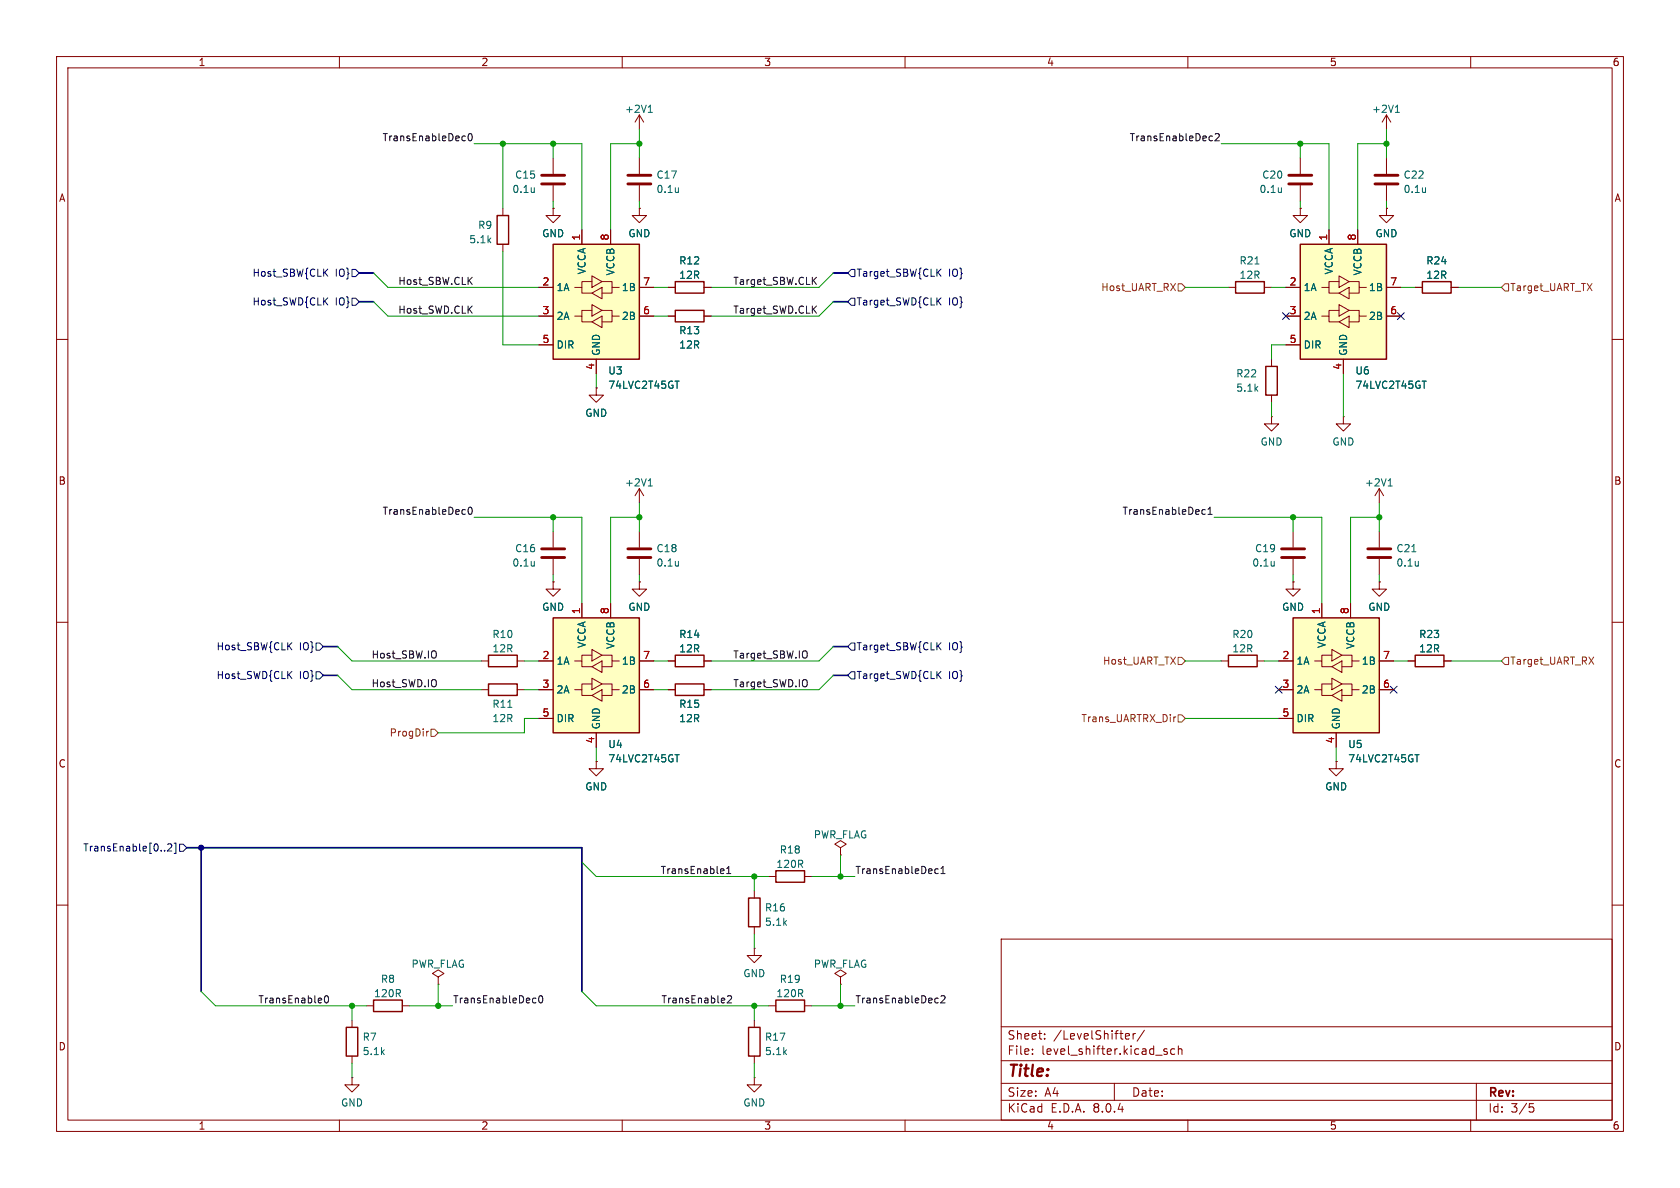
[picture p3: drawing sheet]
<svg xmlns="http://www.w3.org/2000/svg" width="297mm" height="210mm" viewBox="0 0 297 210" stroke-linecap="round" stroke-linejoin="round" font-family="sans-serif">
<g fill="none" stroke="#840000" stroke-width=".18">
<path d="M10 10h277v190h-277zM12 12h273v186h-273zM60 10v2M110 10v2M160 10v2M210 10v2M260 10v2M88.9 36.8v1.3M113 36.8v1.3h1.3l-1.3 1.3-1.2-1.3h1.2M113 36.8h.1M113 20.3l-.7 1.3M113 20.3v2.6"/>
<path d="M113 27.9v2.8M113 32.8v2.8M113 20.3l.8 1.3M229.9 27.9v2.8M229.9 32.8v2.8M245.1 20.3l-.8 1.3M245.1 20.3v2.6M245.1 20.3l.8 1.3M10 60h2M88.9 43.2v1.3M118.1 55.9h1.3M124.5 55.9h1.2"/>
<path d="M285 60h2M97.8 94v2.8M97.8 98.8v2.8M113 94v2.8M113 98.8v2.8M228.6 94v2.8M228.6 98.8v2.8M243.8 94v2.8M243.8 98.8v2.8M10 110h2M85.1 116.8h1.3M91.4 116.8h1.3"/>
<path d="M97.8 102.9v1.2h1.3l-1.3 1.3-1.3-1.3h1.3M97.8 102.9h.1M113 102.9v1.2h1.3l-1.3 1.3-1.2-1.3h1.2M113 102.9h.1M215.9 116.8h1.3M222.2 116.8h1.3M228.6 102.9v1.2h1.3l-1.3 1.3-1.3-1.3h1.3M228.6 102.9h.1M243.8 102.9v1.2h1.3l-1.3 1.3-1.2-1.3h1.2M243.8 102.9h.1M285 110h2M85.1 121.9h1.3"/>
<path d="M91.4 121.9h1.3M10 160h2M148.6 149.9l1-.7-1-.6-1 .6 1 .7v1.2M148.6 151.1h.1M285 160h2M177 166h108v32h-108zM60 198v2M110 198v2M160 198v2M177 194.5h108M177 191.5h108M177 187.5h108"/>
<path d="M177 181.5h108M182.5 186.3v.1M182.5 185.5v.1M184.7 183.6v.1M184.7 182.8v.1M197 191.5v3M199.2 182.7l.4 .1 .1 .3-.7 .1M199.6 183.6l-.4 .1M200.3 182.7v1M200.7 182.7l-.2 .1-.2 .2M202.3 182.1l-1.3 2M206.3 185.5l-.3-.1-.3 .2 .1 .2 .5 .2v.3h-.6"/>
<path d="M207.7 185.5l-.5-.1-.2 .3v.4l.1 .2h.6M208.3 185.5l.2-.1 .4 .1 .1 .9M208.3 184.9v1.5M210 198v2M260 198v2M261 191.5v6.5M270.4 195.1h.7M270.5 195.7h.4l.3 .3-.2 .5-.5 .1"/>
</g>
<path d="M87.9 38.1h2v5.1h-2zM119.4 54.9h5.1v2h-5.1zM86.4 115.8h5v2.1h-5zM217.2 115.8h5v2.1h-5zM86.4 120.9h5v2h-5z" fill="none" stroke="#840000" stroke-width=".25"/>
<path d="M111 31h4.1M111 32.5h4.1M227.8 31h4.1M227.8 32.5h4.1M95.8 98.6h4M95.8 97h4M111 98.6h4.1M111 97h4.1M226.6 98.6h4M226.6 97h4M241.8 98.6h4.1M241.8 97h4.1" fill="none" stroke="#840000" stroke-width=".51"/>
<g fill="none" stroke="#006464" stroke-width=".18">
<path d="M114.6 19.9h.7M114.7 18.9l.3-.3v1.3M246.7 19.9h.7M246.8 18.9l.2-.3v1.3M119.9 33.2v.8M119.9 33.9v.1M226.5 33.2v.8M226.5 33.9v.1M94.5 99.2v.9M94.5 100h-.1M119.9 99.2v.9M119.9 100h.1"/>
<path d="M225.3 99.2v.9M225.3 100h-.1M249.6 97.5h.7M250.7 99.2v.9M250.7 100h.1M89.8 125h.7"/>
</g>
<path d="M97.8 43.2h15.2v20.3h-15.2z" fill="#ffffc2"/>
<path d="M97.8 43.2h15.2v20.3h-15.2z" fill="none" stroke="#840000" stroke-width=".25"/>
<g fill="none" stroke="#840000" stroke-width=".18">
<path d="M95.2 50.8h2.6M95.2 55.9h2.6M101.6 55.9h1.3v1h1.7M101.6 50.8h1.3v1h1.7M102.9 40.6v2.6M104.6 54.9h-1.7v1M104.6 49.8h-1.7v1M104.6 53.8l1.8 1.1-1.8 1zM104.6 48.8l1.8 1-1.8 1zM104.6 56.9l1.8-1v2zM104.6 51.8l1.8-1v2zM106.4 54.9h1.8v1h1.3"/>
<path d="M106.4 49.8h1.8v1h1.3M107.9 40.6v2.6M108.2 55.9v1h-1.8M108.2 50.8v1h-1.8M113 50.8h2.6M113 55.9h2.6M95.2 61h2.6M105.4 63.5v2.5"/>
</g>
<path d="M119.3 67.4h.8" fill="none" stroke="#006464" stroke-width=".18"/>
<path d="M228.6 109.2h15.2v20.3h-15.2z" fill="#ffffc2"/>
<path d="M119.4 115.8h5.1v2.1h-5.1zM228.6 109.2h15.2v20.3h-15.2zM119.4 120.9h5.1v2h-5.1z" fill="none" stroke="#840000" stroke-width=".25"/>
<g fill="none" stroke="#840000" stroke-width=".18">
<path d="M118.1 116.8h1.3M124.5 116.8h1.2M226.1 116.8h2.5M232.4 116.8h1.3v1.1h1.8M233.7 106.7v2.5M235.5 115.8h-1.8v1M235.5 119.9l1.7 1-1.7 1zM235.5 114.8l1.7 1-1.7 1zM235.5 117.9l1.7-1.1v2.1zM237.2 115.8h1.8v1h1.3M238.8 106.7v2.5M239 116.8v1.1h-1.8"/>
<path d="M243.8 116.8h2.6M118.1 121.9h1.3M124.5 121.9h1.2M226.1 121.9h2.5M226.1 127h2.5M232.4 121.9h1.3v1h1.8M235.5 120.9h-1.8v1M235.5 122.9l1.7-1v2.1zM236.2 134.6v1.3h1.3l-1.3 1.3-1.3-1.3h1.3M236.2 134.6h.1M236.2 129.5v2.6M237.2 120.9h1.8v1h1.3"/>
<path d="M239 121.9v1h-1.8M243.8 121.9h2.6"/>
</g>
<path d="M250.1 133.4h.8" fill="none" stroke="#006464" stroke-width=".18"/>
<path d="M97.8 109.2h15.2v20.3h-15.2z" fill="#ffffc2"/>
<path d="M218.4 49.8h5.1v2h-5.1zM223.8 64.8h2v5.1h-2zM97.8 109.2h15.2v20.3h-15.2zM250.2 115.8h5.1v2.1h-5.1zM132.3 158.8h2.1v5h-2.1zM137.2 153.9h5v2.1h-5zM137.2 176.8h5v2h-5zM61.2 181.6h2v5.1h-2zM132.3 181.6h2.1v5.1h-2.1z" fill="none" stroke="#840000" stroke-width=".25"/>
<g fill="none" stroke="#840000" stroke-width=".18">
<path d="M97.8 36.8v1.3h1.3l-1.3 1.3-1.3-1.3h1.3M97.8 36.8h.1M245.1 36.8v1.3h1.3l-1.3 1.3-1.3-1.3h1.3M245.1 36.8h.1M245.1 27.9v2.8M245.1 32.8v2.8M217.2 50.8h1.2M223.5 50.8h1.3M105.4 68.6v1.3h1.3l-1.3 1.2-1.3-1.2h1.3M105.4 68.6h.1M224.8 73.7v1.2h1.3l-1.3 1.3-1.3-1.3h1.3M224.8 73.7h.1"/>
<path d="M224.8 63.5v1.3M224.8 69.9v1.2M237.5 73.7v1.2h1.3l-1.3 1.3-1.3-1.3h1.3M237.5 73.7h.1M113 86.4l-.7 1.2M113 86.4v2.5M113 86.4l.8 1.2M243.8 86.4l-.7 1.2M243.8 86.4v2.5M243.8 86.4l.8 1.2M95.2 116.8h2.6M101.6 116.8h1.3v1.1h1.7"/>
<path d="M102.9 106.7v2.5M104.6 115.8h-1.7v1M104.6 119.9l1.8 1-1.8 1zM104.6 114.8l1.8 1-1.8 1zM104.6 117.9l1.8-1.1v2.1zM106.4 115.8h1.8v1h1.3M107.9 106.7v2.5M108.2 116.8v1.1h-1.8M113 116.8h2.6M248.9 116.8h1.3M255.3 116.8h1.2M95.2 121.9h2.6"/>
<path d="M95.2 127h2.6M101.6 121.9h1.3v1h1.7M104.6 120.9h-1.7v1M104.6 122.9l1.8-1v2.1zM105.4 134.6v1.3h1.3l-1.3 1.3-1.3-1.3h1.3M105.4 134.6h.1M105.4 129.5v2.6M106.4 120.9h1.8v1h1.3M108.2 121.9v1h-1.8M113 121.9h2.6M133.3 157.5v1.3M135.9 154.9h1.3"/>
<path d="M142.2 154.9h1.3M133.3 167.6v1.3h1.3l-1.3 1.3-1.2-1.3h1.2M133.3 167.6h.1M133.3 163.8v1.3M135.9 177.8h1.3M142.2 177.8h1.3M148.6 172.7l1-.6-1-.6-1 .6 1 .6v1.3M148.6 174h.1M62.2 190.5v1.3h1.3l-1.3 1.2-1.2-1.2h1.2M62.2 190.5h.1M62.2 180.3v1.3M62.2 186.7v1.3"/>
<path d="M133.3 190.5v1.3h1.3l-1.3 1.2-1.2-1.2h1.2M133.3 190.5h.1M133.3 180.3v1.3M133.3 186.7v1.3"/>
</g>
<path d="M252 33.2v.8M252 33.9v.1M221.9 46.7h.7M114.6 85.9h.7M114.7 84.9l.3-.3v1.3M245.4 85.9h.7M245.5 84.9l.3-.3v1.3M119.3 133.4h.8" fill="none" stroke="#006464" stroke-width=".18"/>
<path d="M243.1 32.5h4M243.1 31h4" fill="none" stroke="#840000" stroke-width=".51"/>
<path d="M229.9 43.2h15.2v20.3h-15.2z" fill="#ffffc2"/>
<path d="M119.4 49.8h5.1v2h-5.1zM229.9 43.2h15.2v20.3h-15.2zM251.5 49.8h5v2h-5zM66 176.8h5.1v2h-5.1z" fill="none" stroke="#840000" stroke-width=".25"/>
<g fill="none" stroke="#840000" stroke-width=".18">
<path d="M97.8 36.8h.1M97.8 27.9v2.8M97.8 32.8v2.8M113 36.8h.1M229.9 36.8v1.3h1.2l-1.2 1.3-1.3-1.3h1.3M229.9 36.8h.1M245.1 36.8h.1M95.2 50.8h2.6M95.2 55.9h2.6M102.9 40.6v2.6M107.9 40.6v2.6M113 50.8h2.6"/>
<path d="M113 55.9h2.6M118.1 50.8h1.3M118.1 55.9h1.3M124.5 50.8h1.2M124.5 55.9h1.2M227.3 50.8h2.6M227.3 55.9h2.6M233.7 55.9h1.2v1h1.8M233.7 50.8h1.2v1h1.8M234.9 40.6v2.6M236.7 54.9h-1.8v1M236.7 49.8h-1.8v1"/>
<path d="M236.7 53.8l1.8 1.1-1.8 1zM236.7 48.8l1.8 1-1.8 1zM236.7 56.9l1.8-1v2zM236.7 51.8l1.8-1v2zM238.5 54.9h1.8v1h1.3M238.5 49.8h1.8v1h1.3M240 40.6v2.6M240.3 55.9v1h-1.8M240.3 50.8v1h-1.8M245.1 50.8h2.5M245.1 55.9h2.5M250.2 50.8h1.3"/>
<path d="M256.5 50.8h1.3M95.2 61h2.6M105.4 68.6h.1M105.4 63.5v2.5M227.3 61h2.6M237.5 63.5v2.5M95.2 116.8h2.6M97.8 102.9h.1M102.9 106.7v2.5M107.9 106.7v2.5M113 102.9h.1M113 116.8h2.6"/>
<path d="M118.1 116.8h1.3M124.5 116.8h1.2M226.1 116.8h2.5M228.6 102.9h.1M233.7 106.7v2.5M238.8 106.7v2.5M243.8 102.9h.1M243.8 116.8h2.6M248.9 116.8h1.3M255.3 116.8h1.2M95.2 121.9h2.6M95.2 127h2.6"/>
<path d="M105.4 134.6h.1M105.4 129.5v2.6M113 121.9h2.6M118.1 121.9h1.3M124.5 121.9h1.2M226.1 121.9h2.5M226.1 127h2.5M236.2 134.6h.1M236.2 129.5v2.6M243.8 121.9h2.6M64.8 177.8h1.2M71.1 177.8h1.3"/>
<path d="M77.5 172.7l1-.6-1-.6-1 .6 1 .6v1.3M77.5 174h.1"/>
</g>
<path d="M94.5 33.2v.8M94.5 33.9l-.1 .1M119.3 67.4h.8M251.4 67.4h.7M119.3 133.4h.8M250.1 133.4h.8" fill="none" stroke="#006464" stroke-width=".18"/>
<path d="M95.8 31h4M95.8 32.5h4" fill="none" stroke="#840000" stroke-width=".51"/>
<g fill="none" stroke="#000084" stroke-width=".18">
<path d="M57.4 48.1l.5 .7M57.4 53.2l.5 .7M57.9 47.6l-.7 .7M57.9 52.6l-.7 .8M62.2 47.6h.7l.6 .7-.6 .6h-.7zM62.2 52.7h.7l.6 .6-.6 .7h-.7zM150.5 47.6h.6v1.3h-.6l-.6-.6zM150.5 52.7h.6v1.3h-.6l-.6-.7zM165.8 48.1l.6 .7M165.8 53.2l.6 .7M166.4 47.6l-.8 .7M166.4 52.6l-.8 .8"/>
<path d="M226.7 55.3l1.2 1.2M227.9 55.3l-1.2 1.2M247 55.3l1.3 1.2M248.3 55.3l-1.3 1.2M51.1 119.2l.5 .8M51.1 114.2l.5 .7M51.6 118.7l-.7 .7M51.6 113.6l-.7 .7M55.9 118.7h.6l.6 .7-.6 .6h-.6zM55.9 113.7h.6l.6 .6-.6 .6h-.6zM150.5 113.7h.6v1.2h-.6l-.6-.6zM150.5 118.7h.6v1.3h-.6l-.6-.6z"/>
<path d="M165.8 114.2l.6 .7M165.8 119.2l.6 .8M166.4 113.6l-.8 .7M166.4 118.7l-.8 .7M225.5 121.3l1.2 1.2M226.7 121.3l-1.2 1.2M245.8 121.3l1.2 1.2M247 121.3l-1.2 1.2M29.1 150.3v.1M29.6 149.3l.5-.1 .3 .3-.8 .9h.8M30.8 149h.3v1.9h-.3M31.7 149.2h.7l.6 .7-.6 .6h-.7z"/>
</g>
<path d="M208.3 50.2h.6l.6 .6-.6 .6h-.6zM266.1 50.2h.6v1.2h-.6l-.7-.6zM208.3 116.2h.6l.6 .6-.6 .7h-.6zM266.1 116.2h.6v1.3h-.6l-.7-.7zM75.4 129.3v.8M75.8 129.3l-.4 .2M76.2 128.9h.6l.7 .6-.7 .7h-.6zM207.9 126.7l-.3 .1M208.3 126.4h.6l.6 .6-.6 .6h-.6z" fill="none" stroke="#725600" stroke-width=".18"/>
<g fill="none" stroke="#0f0f0f" stroke-width=".18">
<path d="M82.1 24l.2 .1M82.3 24.8l-.2 .1M82.9 23.7l.2-.1a.68 .68 0 0 1 .4 .7 .68 .68 0 0 1-.4 .6 .84 .84 0 0 1-.2-1.2zM214.2 24l.1 .1M214.3 24.8l-.1 .1M214.8 23.7l.5-.1 .3 .4-.8 .9h.8M143.8 49.6l.5 .7M143.8 54.6l.5 .8M144.3 49l-.7 .7M144.3 54.1l-.7 .7M82.1 90.1h.2M82.3 90.9h-.2"/>
<path d="M82.9 89.8l.2-.1a.68 .68 0 0 1 .4 .6 .68 .68 0 0 1-.4 .6l-.2-.1-.1-.4zM212.7 90.1h.4M213.1 90.9h-.4M213.6 90.9h.7M213.6 90l.3-.3v1.2M142.5 115.1a.9 .9 0 0 1 0 1.2M142.6 120.3v.9M127.9 153.6l.1 .3-.6 .1M128.5 154.4h.7M128.5 153.5l.3-.3v1.2M165.5 153.6h.4M165.9 154.4h-.4"/>
<path d="M166.3 154.4h.8M166.3 153.5l.4-.3v1.2M57.5 176.1l.2-.1a.68 .68 0 0 1 .4 .7 .68 .68 0 0 1-.4 .6l-.2-.1-.1-.4zM94.6 176.4l.1 .1M94.7 177.2l-.1 .1M95.3 176.1l.2-.1a.68 .68 0 0 1 .5 .7 .68 .68 0 0 1-.5 .6l-.2-.1-.1-.4zM128.6 176.1l.5-.1 .2 .4-.7 .9h.7M165.7 176.4l.2 .1M165.9 177.2l-.2 .1M166.3 176.1l.5-.1 .3 .4-.8 .9h.8"/>
</g>
<path d="M63.5 53.3h2.5M63.5 48.3h2.5M147.3 53.3h2.6M147.3 48.3h2.6M57.1 119.4h2.6M57.1 114.3h2.6M147.3 119.4h2.6M147.3 114.3h2.6M33 149.9h69.9v25.4M35.6 149.9v25.4" fill="none" stroke="#000084" stroke-width=".3"/>
<g fill="none" stroke="#009600" stroke-width=".18">
<path d="M83.8 25.4h19.1v15.2M88.9 25.4v11.4M97.8 25.4v2.5M97.8 35.6v1.2M113 25.4h-5.1v15.2M113 22.9v5M113 35.6v1.2M215.9 25.4h19v15.2M229.9 25.4v2.5M229.9 35.6v1.2M245.1 25.4h-5.1v15.2M245.1 22.9v5"/>
<path d="M245.1 35.6v1.2M66 53.3l2.6 2.6h26.6M66 48.3l2.6 2.5h26.6M88.9 44.5v16.5h6.3M115.6 55.9h2.5M115.6 50.8h2.5M147.3 53.3l-2.5 2.6h-19.1M147.3 48.3l-2.5 2.5h-19.1M209.5 50.8h7.7M224.8 50.8h2.5M247.6 50.8h2.6M257.8 50.8h7.6"/>
<path d="M105.4 66v2.6M224.8 71.1v2.6M227.3 61h-2.5v2.5M237.5 66v7.7M83.8 91.4h19.1v15.3M97.8 91.4v2.6M113 91.4h-5.1v15.3M113 88.9v5.1M214.6 91.4h19.1v15.3M228.6 91.4v2.6M243.8 88.9v5.1M243.8 91.4h-5v15.3"/>
<path d="M59.7 114.3l2.5 2.5h22.9M59.7 119.4l2.5 2.5h22.9M92.7 116.8h2.5M97.8 101.6v1.3M113 101.6v1.3M115.6 116.8h2.5M147.3 114.3l-2.5 2.5h-19.1M147.3 119.4l-2.5 2.5h-19.1M209.5 116.8h6.4M223.5 116.8h2.6M228.6 101.6v1.3M243.8 101.6v1.3"/>
<path d="M246.4 116.8h2.5M256.5 116.8h8.9M92.7 121.9h2.5M95.2 127h-2.5v2.5h-15.2M105.4 132.1v2.5M115.6 121.9h2.5M209.5 127h16.6M236.2 132.1v2.5M102.9 152.4l2.5 2.5h30.5M133.3 154.9v2.6M143.5 154.9h7.6M148.6 151.1v3.8"/>
<path d="M35.6 175.3l2.5 2.5h26.7M62.2 177.8v2.5M72.4 177.8h7.6M77.5 174v3.8M102.9 175.3l2.5 2.5h30.5M133.3 165.1v2.5M133.3 177.8v2.5M143.5 177.8h7.6M148.6 174v3.8M62.2 188v2.5M133.3 188v2.5"/>
</g>
<g fill="#009600" stroke="#009600" stroke-width=".18">
<circle cx="229.9" cy="25.4" r=".46"/>
<circle cx="245.1" cy="25.4" r=".46"/>
<circle cx="113" cy="91.4" r=".46"/>
<circle cx="97.8" cy="91.4" r=".46"/>
<circle cx="113" cy="25.4" r=".46"/>
<circle cx="62.2" cy="177.8" r=".46"/>
<circle cx="77.5" cy="177.8" r=".46"/>
<circle cx="148.6" cy="154.9" r=".46"/>
<circle cx="133.3" cy="177.8" r=".46"/>
<circle cx="148.6" cy="177.8" r=".46"/>
<circle cx="133.3" cy="154.9" r=".46"/>
<circle cx="243.8" cy="91.4" r=".46"/>
<circle cx="228.6" cy="91.4" r=".46"/>
<circle cx="97.8" cy="25.4" r=".46"/>
<circle cx="88.9" cy="25.4" r=".46"/>
</g>
<circle cx="35.6" cy="149.9" r=".46" fill="#000084" stroke="#000084" stroke-width=".18"/>
<text font-size="2.8" fill="#840000" x="178" y="190.9">Title:</text>
<g font-size="2.1" fill="#840000">
<text x="178" y="184">Sheet:</text>
<text x="186.2" y="184">/LevelShifter/</text>
<text x="178" y="186.7">File:</text>
<text x="184.1" y="186.7">level_shifter.kicad_sch</text>
<text x="178" y="196.9">KiCad</text>
<text x="178" y="194.1">Size:</text>
<text x="184.7" y="194.1">A4</text>
<text x="185.7" y="196.9">E.D.A.</text>
<text x="193.3" y="196.9">8.0.4</text>
<text x="200" y="194.1">Date:</text>
<text x="263" y="194.3">Rev:</text>
<text x="263" y="196.9">Id:</text>
<text x="267.1" y="196.9">3/5</text>
</g>
<g font-size="1.8" fill="#840000">
<text x="35" y="11.9">1</text>
<text x="85" y="11.9">2</text>
<text x="135" y="11.9">3</text>
<text x="185" y="11.9">4</text>
<text x="235" y="11.9">5</text>
<text x="285" y="11.9">6</text>
<text x="10.3" y="35.9">A</text>
<text x="285.3" y="35.9">A</text>
<text x="10.3" y="85.9">B</text>
<text x="285.3" y="85.9">B</text>
<text x="10.3" y="135.9">C</text>
<text x="285.3" y="135.9">C</text>
<text x="10.3" y="185.9">D</text>
<text x="285.3" y="185.9">D</text>
<text x="35" y="199.9">1</text>
<text x="85" y="199.9">2</text>
<text x="135" y="199.9">3</text>
<text x="185" y="199.9">4</text>
<text x="235" y="199.9">5</text>
<text x="285" y="199.9">6</text>
</g>
<g font-size="1.8" fill="#006464">
<text x="110.4" y="20.1">+2V1</text>
<text x="242.5" y="20.1">+2V1</text>
<text x="90.5" y="34.3">0.1u</text>
<text x="91" y="31.8">C15</text>
<text x="116" y="31.8">C17</text>
<text x="116" y="34.3">0.1u</text>
<text x="222.6" y="34.3">0.1u</text>
<text x="223" y="31.8">C20</text>
<text x="248" y="31.8">C22</text>
<text x="248" y="34.3">0.1u</text>
<text x="84.4" y="40.7">R9</text>
<text x="82.9" y="43.2">5.1k</text>
<text x="95.8" y="42.1">GND</text>
<text x="111" y="42.1">GND</text>
<text x="120" y="46.9">R12</text>
<text x="219" y="46.9">R21</text>
<text x="227.8" y="42.1">GND</text>
<text x="243.1" y="42.1">GND</text>
<text x="252.1" y="46.9">R24</text>
<text x="98.3" y="51.7">1A</text>
<text x="103.7" y="48.6" transform="rotate(-90 103.7 48.6)">VCCA</text>
<text x="108.8" y="48.8" transform="rotate(-90 108.8 48.8)">VCCB</text>
<text x="109.8" y="51.7">1B</text>
<text x="120" y="49.5">12R</text>
<text x="219" y="49.5">12R</text>
<text x="230.4" y="51.7">1A</text>
<text x="235.8" y="48.6" transform="rotate(-90 235.8 48.6)">VCCA</text>
<text x="240.9" y="48.8" transform="rotate(-90 240.9 48.8)">VCCB</text>
<text x="241.9" y="51.7">1B</text>
<text x="252.1" y="49.5">12R</text>
<text x="98.3" y="56.7">2A</text>
<text x="109.8" y="56.7">2B</text>
<text x="120" y="59.3">R13</text>
<text x="230.4" y="56.7">2A</text>
<text x="241.9" y="56.7">2B</text>
<text x="98.3" y="61.8">DIR</text>
<text x="106.3" y="63" transform="rotate(-90 106.3 63)">GND</text>
<text x="120" y="61.8">12R</text>
<text x="230.4" y="61.8">DIR</text>
<text x="238.4" y="63" transform="rotate(-90 238.4 63)">GND</text>
<text x="107.4" y="66.4">U3</text>
<text x="107.4" y="68.9">74LVC2T45GT</text>
<text x="218.4" y="69.4">5.1k</text>
<text x="218.4" y="66.9">R22</text>
<text x="239.5" y="66.4">U6</text>
<text x="239.5" y="68.9">74LVC2T45GT</text>
<text x="103.4" y="73.9">GND</text>
<text x="222.8" y="79">GND</text>
<text x="235.5" y="79">GND</text>
<text x="110.4" y="86.2">+2V1</text>
<text x="241.2" y="86.2">+2V1</text>
<text x="90.5" y="100.4">0.1u</text>
<text x="91" y="97.8">C16</text>
<text x="116" y="97.8">C18</text>
<text x="116" y="100.4">0.1u</text>
<text x="221.3" y="100.4">0.1u</text>
<text x="221.8" y="97.8">C19</text>
<text x="246.8" y="97.8">C21</text>
<text x="246.8" y="100.4">0.1u</text>
<text x="87" y="113">R10</text>
<text x="95.8" y="108.2">GND</text>
<text x="111" y="108.2">GND</text>
<text x="120" y="113">R14</text>
<text x="217.8" y="113">R20</text>
<text x="226.6" y="108.2">GND</text>
<text x="241.8" y="108.2">GND</text>
<text x="250.8" y="113">R23</text>
<text x="87" y="115.5">12R</text>
<text x="98.3" y="117.7">1A</text>
<text x="103.7" y="114.6" transform="rotate(-90 103.7 114.6)">VCCA</text>
<text x="108.8" y="114.8" transform="rotate(-90 108.8 114.8)">VCCB</text>
<text x="109.8" y="117.7">1B</text>
<text x="120" y="115.5">12R</text>
<text x="217.8" y="115.5">12R</text>
<text x="229.1" y="117.7">1A</text>
<text x="234.5" y="114.6" transform="rotate(-90 234.5 114.6)">VCCA</text>
<text x="239.6" y="114.8" transform="rotate(-90 239.6 114.8)">VCCB</text>
<text x="240.6" y="117.7">1B</text>
<text x="250.8" y="115.5">12R</text>
<text x="87" y="125.3">R11</text>
<text x="98.3" y="122.8">2A</text>
<text x="109.8" y="122.8">2B</text>
<text x="120" y="125.3">R15</text>
<text x="229.1" y="122.8">2A</text>
<text x="240.6" y="122.8">2B</text>
<text x="87" y="127.9">12R</text>
<text x="98.3" y="127.9">DIR</text>
<text x="106.3" y="129" transform="rotate(-90 106.3 129)">GND</text>
<text x="120" y="127.9">12R</text>
<text x="229.1" y="127.9">DIR</text>
<text x="237.1" y="129" transform="rotate(-90 237.1 129)">GND</text>
<text x="107.4" y="132.4">U4</text>
<text x="107.4" y="135">74LVC2T45GT</text>
<text x="238.2" y="132.4">U5</text>
<text x="238.2" y="135">74LVC2T45GT</text>
<text x="103.4" y="139.9">GND</text>
<text x="234.2" y="139.9">GND</text>
<text x="143.8" y="148.4">PWR_FLAG</text>
<text x="137.1" y="153.6">120R</text>
<text x="137.8" y="151.1">R18</text>
<text x="135.1" y="161.3">R16</text>
<text x="135.1" y="163.9">5.1k</text>
<text x="67.2" y="173.9">R8</text>
<text x="72.7" y="171.3">PWR_FLAG</text>
<text x="131.3" y="172.9">GND</text>
<text x="137.8" y="173.9">R19</text>
<text x="143.8" y="171.3">PWR_FLAG</text>
<text x="66" y="176.5">120R</text>
<text x="137.1" y="176.5">120R</text>
<text x="64" y="184.2">R7</text>
<text x="135.1" y="184.2">R17</text>
<text x="64" y="186.7">5.1k</text>
<text x="135.1" y="186.7">5.1k</text>
<text x="60.2" y="195.8">GND</text>
<text x="131.3" y="195.8">GND</text>
</g>
<g font-size="1.8" fill="#0f0f0f">
<text x="67.5" y="25.1">TransEnableDec0</text>
<text x="199.6" y="25.1">TransEnableDec2</text>
<text x="70.3" y="50.5">Host_SBW.CLK</text>
<text x="129.5" y="50.5">Target_SBW.CLK</text>
<text x="70.3" y="55.5">Host_SWD.CLK</text>
<text x="129.5" y="55.5">Target_SWD.CLK</text>
<text x="67.5" y="91.1">TransEnableDec0</text>
<text x="198.3" y="91.1">TransEnableDec1</text>
<text x="65.6" y="116.5">Host_SBW.IO</text>
<text x="129.5" y="116.5">Target_SBW.IO</text>
<text x="65.6" y="121.6">Host_SWD.IO</text>
<text x="129.5" y="121.6">Target_SWD.IO</text>
<text x="116.7" y="154.6">TransEnable1</text>
<text x="151.1" y="154.6">TransEnableDec1</text>
<text x="45.6" y="177.5">TransEnable0</text>
<text x="80" y="177.5">TransEnableDec0</text>
<text x="116.8" y="177.5">TransEnable2</text>
<text x="151.1" y="177.5">TransEnableDec2</text>
</g>
<g font-size="1.8" fill="#a90000">
<text x="102.6" y="42.6" transform="rotate(-90 102.6 42.6)">1</text>
<text x="107.7" y="42.6" transform="rotate(-90 107.7 42.6)">8</text>
<text x="234.7" y="42.6" transform="rotate(-90 234.7 42.6)">1</text>
<text x="239.8" y="42.6" transform="rotate(-90 239.8 42.6)">8</text>
<text x="95.8" y="50.5">2</text>
<text x="113.6" y="50.5">7</text>
<text x="227.9" y="50.5">2</text>
<text x="245.7" y="50.5">7</text>
<text x="95.8" y="55.6">3</text>
<text x="113.6" y="55.6">6</text>
<text x="227.9" y="55.6">3</text>
<text x="245.7" y="55.6">6</text>
<text x="95.8" y="60.7">5</text>
<text x="105.2" y="65.5" transform="rotate(-90 105.2 65.5)">4</text>
<text x="227.9" y="60.7">5</text>
<text x="237.2" y="65.5" transform="rotate(-90 237.2 65.5)">4</text>
<text x="102.6" y="108.7" transform="rotate(-90 102.6 108.7)">1</text>
<text x="107.7" y="108.7" transform="rotate(-90 107.7 108.7)">8</text>
<text x="233.4" y="108.7" transform="rotate(-90 233.4 108.7)">1</text>
<text x="238.5" y="108.7" transform="rotate(-90 238.5 108.7)">8</text>
<text x="95.8" y="116.6">2</text>
<text x="113.6" y="116.6">7</text>
<text x="226.6" y="116.6">2</text>
<text x="244.4" y="116.6">7</text>
<text x="95.8" y="121.7">3</text>
<text x="113.6" y="121.7">6</text>
<text x="226.6" y="121.7">3</text>
<text x="244.4" y="121.7">6</text>
<text x="95.8" y="126.7">5</text>
<text x="105.2" y="131.5" transform="rotate(-90 105.2 131.5)">4</text>
<text x="226.6" y="126.7">5</text>
<text x="236" y="131.5" transform="rotate(-90 236 131.5)">4</text>
</g>
<g font-size="1.8" fill="#000084">
<text x="44.5" y="49.1">Host_SBW{CLK</text>
<text x="59.3" y="49.1">IO}</text>
<text x="151.3" y="49.1">Target_SBW{CLK</text>
<text x="167.7" y="49.1">IO}</text>
<text x="44.5" y="54.2">Host_SWD{CLK</text>
<text x="59.3" y="54.2">IO}</text>
<text x="151.3" y="54.2">Target_SWD{CLK</text>
<text x="167.7" y="54.2">IO}</text>
<text x="38.2" y="115.2">Host_SBW{CLK</text>
<text x="52.9" y="115.2">IO}</text>
<text x="151.3" y="115.2">Target_SBW{CLK</text>
<text x="167.7" y="115.2">IO}</text>
<text x="38.2" y="120.2">Host_SWD{CLK</text>
<text x="52.9" y="120.2">IO}</text>
<text x="151.3" y="120.2">Target_SWD{CLK</text>
<text x="167.7" y="120.2">IO}</text>
<text x="14.6" y="150.7">TransEnable[0..2]</text>
</g>
<g font-size="1.8" fill="#725600">
<text x="194.6" y="51.7">Host_UART_RX</text>
<text x="266.9" y="51.7">Target_UART_TX</text>
<text x="194.9" y="117.7">Host_UART_TX</text>
<text x="266.9" y="117.7">Target_UART_RX</text>
<text x="68.8" y="130.4">ProgDir</text>
<text x="191.1" y="127.9">Trans_UARTRX_Dir</text>
</g>
</svg>
